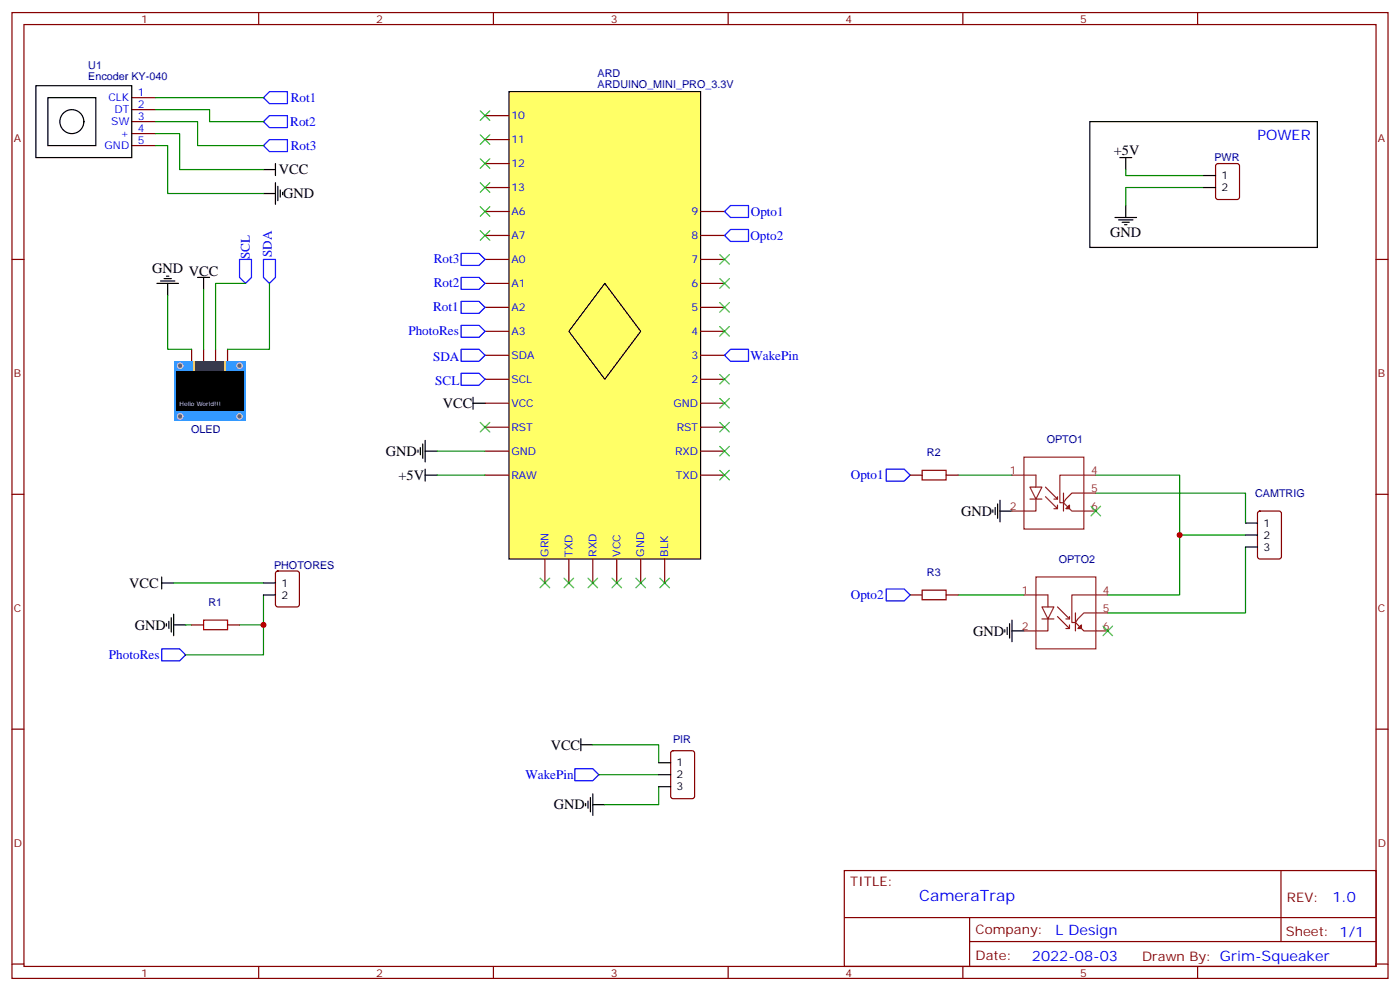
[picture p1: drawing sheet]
<svg xmlns="http://www.w3.org/2000/svg" width="412mm" height="292mm" viewBox="0 0 412 292" stroke-linecap="round" stroke-linejoin="round" font-family="sans-serif">
<g fill="none" stroke="#870000" stroke-width=".35">
<path d="M3.5 3.7h405.4v284.3h-405.4zM7.1 7.2h398.2v277.3h-398.2zM76.2 3.7v3.5M145.3 3.7v3.5M214.5 3.7v3.5M283.6 3.7v3.5M352.8 3.7v3.5M3.5 76.4h3.6M405.3 76.4h3.6M56.4 102.8v3.6M60 102.8v3.6M63.5 102.8v3.6"/>
<path d="M67 102.8v3.6M3.5 145.5h3.6M405.3 145.5h3.6M3.5 214.7h3.6M405.3 214.7h3.6M248.7 256.3h156.6v28.2h-156.6zM377.3 256.3v20.9M248.7 270.1h156.5M285.6 277.2h119.6M285.6 270.1v14.2M3.5 283.8h3.6M76.2 284.5v3.5"/>
<path d="M145.3 284.5v3.5M214.5 284.5v3.5M283.6 284.5v3.5M352.8 284.5v3.5M405.3 283.8h3.6"/>
</g>
<path d="M51.2 106.4h21.1v17.6h-21.1z" fill="#39f"/>
<g fill="#666" stroke="#ccc" stroke-width=".35">
<circle cx="53.1" cy="107.7" r=".81"/>
<circle cx="70.6" cy="107.7" r=".81"/>
<circle cx="53.1" cy="122.6" r=".81"/>
<circle cx="70.6" cy="122.6" r=".81"/>
</g>
<path d="M57 106.4h9.5v2.8h-9.5z" fill="#fff"/>
<g fill="#fc0">
<path d="M57 106.4h.5v2.8h-.5z"/>
<path d="M66 106.4h.4v2.8h-.4z"/>
</g>
<path d="M57.6 106.4h8.3v2.8h-8.3z" fill="#333"/>
<path d="M51.9 109.1h19.7v11.7h-19.7z" fill="#000"/>
<path d="M321 35.8h67.1v37h-67.1zM329.8 46.4h3.6M331.6 46.4v3.5M328.4 64h6.4M329.5 64.7h4.2M330.6 65.4h2.1M331.3 66.1h.7M331.6 60.5v3.5" fill="none" stroke="#000" stroke-width=".35"/>
<path d="M331.6 49.9v1.8h22.9M354.5 55.2h-22.9v5.3" fill="none" stroke="#008700" stroke-width=".35"/>
<path d="M149.9 27h56.5v137.6h-56.5z" fill="#ff6" stroke="#000" stroke-width=".35"/>
<g fill="none" stroke="#870000" stroke-width=".35">
<path d="M38.8 28.8h7.1M38.8 32.3h7.1M38.8 35.8h7.1M38.8 39.3h7.1M142.9 34h7M38.8 42.9h7.1M142.9 55.2h7M142.9 48.2h7M142.9 41.1h7M358.3 48.4l.5-.2h5.6l.7 .4v9.4l-.4 .7h-5.9l-.7-.4v-9.4zM142.9 62.3h7M142.9 69.3h7"/>
<path d="M142.9 76.4h7M206.4 62.3h7M206.4 69.3h7M206.4 76.4h7M142.9 83.4h7M142.9 90.5h7M142.9 97.5h7M206.4 83.4h7M206.4 90.5h7M206.4 97.5h7M142.9 104.6h7M142.9 111.7h7"/>
<path d="M142.9 118.7h7M206.4 104.6h7M206.4 111.7h7M206.4 118.7h7M142.9 125.8h7M142.9 132.8h7M142.9 139.9h7M206.4 125.8h7M206.4 132.8h7M206.4 139.9h7M268.1 139.9h3.5M278.7 139.9h3.5"/>
<path d="M370.7 150.7l.4-.2h5.7l.6 .4 .1 13-.5 .6-5.9 .1-.6-.5-.1-12.9zM81.4 168.3l.4-.2h5.7l.6 .4 .1 9.5-.5 .6-5.9 .1-.6-.5-.1-9.4zM160.5 164.6v7M167.6 164.6v7M174.6 164.6v7M181.7 164.6v7M188.7 164.6v7M195.8 164.6v7M268.1 175.2h3.5M278.7 175.2h3.5M56.4 184h3.6M67 184h3.6"/>
<path d="M197.8 221.2l.5-.2h5.6l.7 .4v13l-.5 .7h-5.8l-.7-.4v-13z"/>
</g>
<g fill="none" stroke="#000" stroke-width=".35">
<path d="M10.6 25.2h28.2v21.2h-28.2zM14.1 28.8h14.1v14.1h-14.1zM77.6 57h3.5M77.6 49.9h3.5M81.1 48.2v3.5M81.1 53.8v6.3M81.8 54.9v4.2M82.5 55.9v2.1M83.3 56.6v.7M354.5 51.7h3.6M354.5 55.2h3.6M46.2 83.4h6.4"/>
<path d="M47.3 82.7h4.2M48.3 82h2.1M49 81.3h.7M49.4 83.4v3.6M58.2 81.7h3.5M60 81.7v3.5M178.2 83.4l10.5 14.1-10.5 14.2-10.6-14.2zM139.3 118.7h3.6M139.3 116.9v3.6M123.1 132.5v.7M123.8 131.8v2.1M124.5 130.7v4.2"/>
<path d="M125.2 132.8h3.6M125.2 129.6v6.4M125.2 138.1v3.5M125.2 139.9h3.6M292.5 150.1v.7M293.2 149.4v2.1M293.9 148.3v4.3M294.6 150.5h3.5M294.6 147.3v6.3M366.9 154h3.5M366.9 157.5h3.5M47.6 171.6h3.6"/>
<path d="M47.6 169.9v3.5M77.6 171.6h3.5M77.6 175.2h3.5M366.9 161h3.5M49 183.6v.7M49.7 182.9v2.1M50.4 181.9v4.2M51.2 184h3.5M51.2 180.8v6.3M296 185.4v.7M296.7 184.7v2.1M297.4 183.6v4.3"/>
<path d="M298.1 185.7h3.5M298.1 182.6v6.3M171.1 219.3h3.5M171.1 217.5v3.5M172.5 236.5v.7M173.2 235.8v2.1M173.9 234.8v4.2M174.6 236.9h3.6M174.6 233.7v6.4M194 231.6h3.6M194 224.5h3.6M194 228.1h3.6"/>
<circle cx="21.2" cy="35.8" r="3.5"/>
</g>
<g fill="none" stroke="#00f" stroke-width=".35">
<path d="M77.6 28.8l1.8-1.8h5.3v3.5h-5.3zM77.6 35.8l1.8-1.8h5.3v3.6h-5.3zM77.6 42.9l1.8-1.8h5.3v3.5h-5.3zM70.6 76.4h3.5v5.3l-1.8 1.7-1.7-1.7zM77.6 76.4h3.5v5.3l-1.7 1.7-1.8-1.7zM135.8 74.6h5.3l1.8 1.8-1.8 1.7h-5.3zM213.4 62.3l1.8-1.8h5.3v3.5h-5.3zM213.4 69.3l1.8-1.7h5.3v3.5h-5.3zM135.8 95.8h5.3l1.8 1.7-1.8 1.8h-5.3zM135.8 88.7h5.3l1.8 1.8-1.8 1.8h-5.3zM135.8 81.7h5.3l1.8 1.7-1.8 1.8h-5.3zM135.8 102.8h5.3l1.8 1.8-1.8 1.8h-5.3z"/>
<path d="M135.8 109.9h5.3l1.8 1.8-1.8 1.7h-5.3zM215.2 102.8h5.3v3.6h-5.3l-1.8-1.8zM261.1 138.1h5.2l1.8 1.8-1.8 1.7h-5.2zM261.1 173.4h5.2l1.8 1.8-1.8 1.7h-5.2zM47.6 191h5.3l1.8 1.8-1.8 1.8h-5.3zM169.3 226.3h5.3l1.8 1.8-1.8 1.7h-5.3z"/>
</g>
<g fill="none" stroke="#008700" stroke-width=".35">
<path d="M45.9 32.3h15.8v3.5h15.9M45.9 35.8h12.3v7.1h19.4M45.9 39.3h7v10.6h24.7M45.9 28.8h31.7M45.9 42.9h3.5v14.1h28.2M49.4 87v15.8h7M60 85.2v17.6M72.3 83.4h-8.8v19.4M79.4 83.4v19.4h-12.4M128.8 139.9h14.1M128.8 132.8h14.1M282.2 139.9h15.9"/>
<path d="M322.8 139.9h24.7v17.6h19.4M322.8 145.2h44.1v8.8M347.5 157.5v17.7h-21.2M51.2 171.6h26.4M77.6 175.2v8.8h-7M282.2 175.2h19.4M366.9 161v19.4h-40.6M54.7 184h1.7M77.6 184v8.8h-22.9M174.6 219.3h19.4v5.2M176.4 228.1h17.6M194 231.6v5.3h-15.8"/>
</g>
<g fill="none" stroke="#3c3" stroke-width=".35">
<path d="M141.5 39.7l2.8 2.8M141.5 32.6l2.8 2.9M144.3 39.7l-2.8 2.8M144.3 32.6l-2.8 2.9M141.5 53.8l2.8 2.8M141.5 46.7l2.8 2.9M144.3 53.8l-2.8 2.8M144.3 46.7l-2.8 2.9M141.5 67.9l2.8 2.8M141.5 60.9l2.8 2.8M144.3 67.9l-2.8 2.8M144.3 60.9l-2.8 2.8"/>
<path d="M212 75l2.8 2.8M214.8 75l-2.8 2.8M212 96.1l2.8 2.9M212 89.1l2.8 2.8M212 82l2.8 2.8M214.8 96.1l-2.8 2.9M214.8 89.1l-2.8 2.8M214.8 82l-2.8 2.8M212 110.2l2.8 2.9M212 117.3l2.8 2.8M214.8 117.3l-2.8 2.8M214.8 110.2l-2.8 2.9"/>
<path d="M141.5 124.4l2.8 2.8M144.3 124.4l-2.8 2.8M212 138.5l2.8 2.8M212 131.4l2.8 2.8M212 124.4l2.8 2.8M214.8 124.4l-2.8 2.8M214.8 131.4l-2.8 2.8M214.8 138.5l-2.8 2.8M321.4 149l2.8 2.9M324.2 149l-2.8 2.9M159.1 170.2l2.8 2.8M161.9 170.2l-2.8 2.8"/>
<path d="M166.2 170.2l2.8 2.8M169 170.2l-2.8 2.8M173.2 170.2l2.8 2.8M176 170.2l-2.8 2.8M180.3 170.2l2.8 2.8M183.1 170.2l-2.8 2.8M187.3 170.2l2.8 2.8M190.1 170.2l-2.8 2.8M194.4 170.2l2.8 2.8M197.2 170.2l-2.8 2.8M324.9 184.3l2.8 2.8M327.7 184.3l-2.8 2.8"/>
</g>
<g fill="none" stroke="#8c2424" stroke-width=".35">
<path d="M298.1 139.9h7.1v3.5M301.6 134.6h17.7v21.2h-17.7zM322.8 139.9h-10.6v8.1h1.1M303.4 143.4h3.5l-1.7 3.5zM303.4 146.9h3.5M305.2 146.9v3.6h-7.1M308 146.2l3.5 3.6v-1.1M308 143.4l3.5 3.5v-.7M310.4 146.9h1.1M310.4 149.8h1.1M313.3 145.2v5.3M322.8 145.2h-7.1l-1.7 1.7-.7 1.1 2.4 2.5h7.1"/>
<path d="M301.6 175.2h7.1v3.5M305.2 169.9h17.6v21.1h-17.6zM306.9 178.7h3.5l-1.7 3.5zM311.5 178.7l3.5 3.5v-.7M326.3 175.2h-10.6v8.1h1.1M306.9 182.2h3.5M308.7 182.2v3.5h-7.1M311.5 181.5l3.5 3.5v-1M314 182.2h1M314 185h1M316.8 180.4v5.3M326.3 180.4h-7l-1.8 1.8-.7 1.1 2.5 2.4h7"/>
</g>
<g fill="#8c2424" stroke="#8c2424" stroke-width=".35">
<path d="M317.5 185l1.1-1v1z"/>
<path d="M314 149.8l1-1.1v1.1z"/>
</g>
<path d="M271.6 138.5h7.1v2.8h-7.1zM271.6 173.7h7.1v2.9h-7.1zM60 182.6h7v2.8h-7z" fill="none" stroke="#a10000" stroke-width=".35"/>
<g fill="#c00">
<circle cx="77.6" cy="184" r=".88"/>
<circle cx="347.5" cy="157.5" r=".88"/>
</g>
<text font-size="4.6" fill="#00f" x="270.8" y="265.3">CameraTrap</text>
<g font-size="4.2" fill="#00f">
<text x="370.4" y="41.1">POWER</text>
<text x="392.5" y="265.6">1.0</text>
<text x="310.9" y="275.1">L Design</text>
<text x="304" y="282.9">2022-08-03</text>
</g>
<g font-size="4.2">
<text x="328.1" y="45.7">+5V</text>
<text x="82.1" y="51.3">VCC</text>
<text x="83.4" y="58.4">GND</text>
<text x="327" y="69.7">GND</text>
<text x="44.8" y="80.3">GND</text>
<text x="55.6" y="81.3">VCC</text>
<text x="130.5" y="120.1">VCC</text>
<text x="113.7" y="134.2">GND</text>
<text x="117.4" y="141.3">+5V</text>
<text x="283.1" y="151.9">GND</text>
<text x="38.1" y="173">VCC</text>
<text x="39.7" y="185.4">GND</text>
<text x="286.6" y="187.1">GND</text>
<text x="162.2" y="220.7">VCC</text>
<text x="163.2" y="238.3">GND</text>
</g>
<g font-size="3.9" fill="#00f">
<text x="85.6" y="30.1">Rot1</text>
<text x="85.5" y="37.1">Rot2</text>
<text x="85.6" y="44.2">Rot3</text>
<text x="221.2" y="63.6">Opto1</text>
<text x="221.1" y="70.6">Opto2</text>
<text x="73.6" y="76.3" transform="rotate(-90 73.6 76.3)">SCL</text>
<text x="80.1" y="75.7" transform="rotate(-90 80.1 75.7)">SDA</text>
<text x="127.8" y="77.5">Rot3</text>
<text x="127.8" y="84.6">Rot2</text>
<text x="127.6" y="91.7">Rot1</text>
<text x="120.3" y="98.8">PhotoRes</text>
<text x="127.6" y="106.4">SDA</text>
<text x="221.1" y="105.9">WakePin</text>
<text x="128.2" y="113.4">SCL</text>
<text x="250.6" y="141.1">Opto1</text>
<text x="250.6" y="176.4">Opto2</text>
<text x="32.1" y="194">PhotoRes</text>
<text x="154.8" y="229.3">WakePin</text>
</g>
<g font-size="3.9" fill="#800">
<text x="250.5" y="260.9">TITLE:</text>
<text x="379.1" y="265.6">REV:</text>
<text x="287.4" y="275.1">Company:</text>
<text x="378.7" y="275.7">Sheet: 1/1</text>
<text x="287.4" y="282.8">Date:</text>
<text x="336.4" y="282.8">Drawn By: Grim-Squeaker</text>
</g>
<g font-size="3.2" fill="#800">
<text x="41.6" y="6.7">1</text>
<text x="110.8" y="6.7">2</text>
<text x="179.9" y="6.7">3</text>
<text x="249.1" y="6.7">4</text>
<text x="318.2" y="6.7">5</text>
<text x="4.1" y="41.8">A</text>
<text x="405.9" y="41.8">A</text>
<text x="4.1" y="110.9">B</text>
<text x="405.9" y="110.9">B</text>
<text x="4.1" y="180.1">C</text>
<text x="405.9" y="180.1">C</text>
<text x="4.1" y="249.2">D</text>
<text x="405.9" y="249.2">D</text>
<text x="41.6" y="287.5">1</text>
<text x="110.8" y="287.5">2</text>
<text x="179.9" y="287.5">3</text>
<text x="249.1" y="287.5">4</text>
<text x="318.2" y="287.5">5</text>
</g>
<g font-size="3.2" fill="#000080">
<text x="26" y="23.6">Encoder KY-040</text>
<text x="26" y="20.2">U1</text>
<text x="176" y="22.7">ARD</text>
<text x="176" y="25.9">ARDUINO_MINI_PRO_3.3V</text>
<text x="357.7" y="47.5">PWR</text>
<text x="56.3" y="127.5">OLED</text>
<text x="308.3" y="130.4">OPTO1</text>
<text x="273.1" y="134.3">R2</text>
<text x="369.7" y="146.3">CAMTRIG</text>
<text x="80.7" y="167.5">PHOTORES</text>
<text x="311.9" y="165.7">OPTO2</text>
<text x="273.1" y="169.6">R3</text>
<text x="61.4" y="178.4">R1</text>
<text x="198.3" y="218.6">PIR</text>
</g>
<g font-size="3.2" fill="#00f">
<text x="31.9" y="29.8">CLK</text>
<text x="40.6" y="28.4">1</text>
<text x="33.7" y="33.3">DT</text>
<text x="40.6" y="31.9">2</text>
<text x="40.6" y="35.5">3</text>
<text x="150.6" y="35.1">10</text>
<text x="32.8" y="36.9">SW</text>
<text x="35.5" y="40.4">+</text>
<text x="40.6" y="39">4</text>
<text x="30.8" y="43.9">GND</text>
<text x="40.6" y="42.5">5</text>
<text x="150.6" y="42.2">11</text>
<text x="150.6" y="49.2">12</text>
<text x="150.6" y="56.3">13</text>
<text x="150.6" y="63.3">A6</text>
<text x="203.7" y="63.3">9</text>
<text x="150.6" y="70.4">A7</text>
<text x="203.7" y="70.4">8</text>
<text x="150.6" y="77.4">A0</text>
<text x="203.7" y="77.4">7</text>
<text x="150.6" y="84.5">A1</text>
<text x="203.7" y="84.5">6</text>
<text x="150.6" y="91.5">A2</text>
<text x="203.7" y="91.5">5</text>
<text x="150.6" y="98.6">A3</text>
<text x="203.7" y="98.6">4</text>
<text x="150.6" y="105.7">SDA</text>
<text x="203.7" y="105.7">3</text>
<text x="150.6" y="112.7">SCL</text>
<text x="203.7" y="112.7">2</text>
<text x="150.6" y="119.8">VCC</text>
<text x="198.4" y="119.8">GND</text>
<text x="150.6" y="126.8">RST</text>
<text x="199.3" y="126.8">RST</text>
<text x="150.6" y="133.9">GND</text>
<text x="198.8" y="133.9">RXD</text>
<text x="150.6" y="140.9">RAW</text>
<text x="199.1" y="140.9">TXD</text>
<text x="161.6" y="163.9" transform="rotate(-90 161.6 163.9)">GRN</text>
<text x="168.6" y="163.9" transform="rotate(-90 168.6 163.9)">TXD</text>
<text x="175.7" y="163.9" transform="rotate(-90 175.7 163.9)">RXD</text>
<text x="182.7" y="163.9" transform="rotate(-90 182.7 163.9)">VCC</text>
<text x="189.8" y="163.9" transform="rotate(-90 189.8 163.9)">GND</text>
<text x="196.8" y="163.9" transform="rotate(-90 196.8 163.9)">BLK</text>
</g>
<g font-size="3.2">
<text x="359.8" y="52.7">1</text>
<text x="359.8" y="56.3">2</text>
<text x="372.2" y="155">1</text>
<text x="372.2" y="158.6">2</text>
<text x="372.2" y="162.1">3</text>
<text x="82.9" y="172.7">1</text>
<text x="82.9" y="176.2">2</text>
<text x="199.3" y="225.6">1</text>
<text x="199.3" y="232.7">3</text>
<text x="199.3" y="229.1">2</text>
</g>
<g font-size="3.2" fill="#8d2323">
<text x="297.5" y="139.5">1</text>
<text x="321.4" y="139.5">4</text>
<text x="321.4" y="144.8">5</text>
<text x="297.5" y="150.1">2</text>
<text x="321.4" y="150.1">6</text>
<text x="301" y="174.8">1</text>
<text x="324.9" y="174.8">4</text>
<text x="301" y="185.4">2</text>
<text x="324.9" y="180.1">5</text>
<text x="324.9" y="185.4">6</text>
</g>
<text font-size="1.8" fill="#fff" x="52.9" y="119.4">Hello World!!!</text>
</svg>
